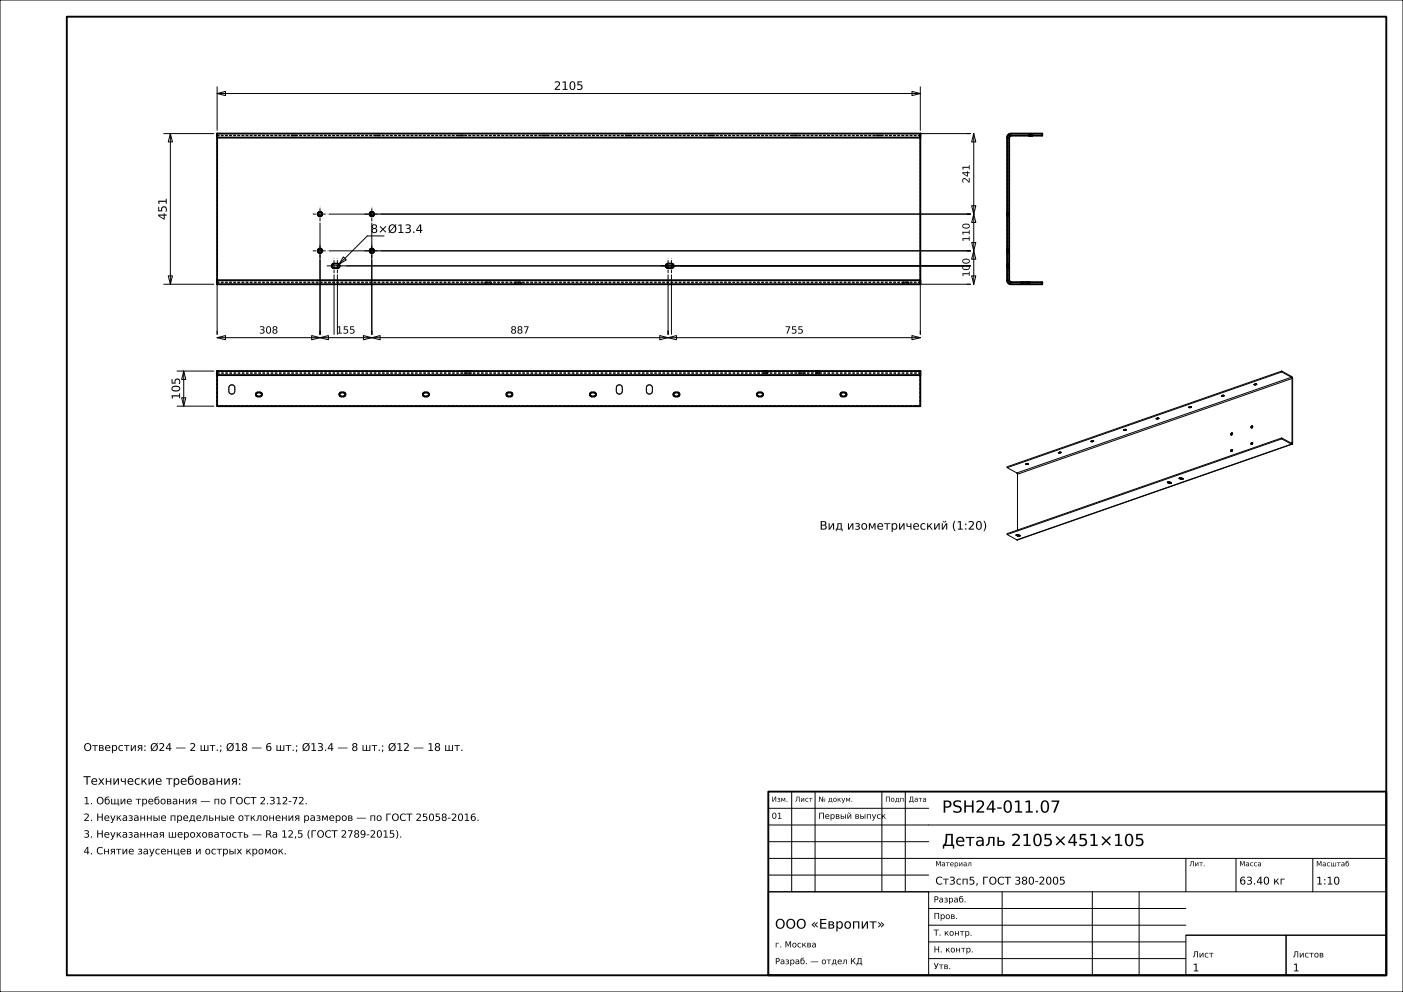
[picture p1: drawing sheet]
<svg xmlns="http://www.w3.org/2000/svg" width="420mm" height="297mm" viewBox="0 0 420 297" stroke-linecap="round" stroke-linejoin="round" font-family="sans-serif">
<g fill="none" stroke="#000" stroke-width=".3">
<path d="M0 0h420v297h-420zM49 40h15M51 40l.6 2.5h-1.2zM51 40v45.1M65 28l2.5-.6v1.2zM65 26v13M65 28h210.5M273 27.4l2.5 .6-2.5 .6zM275.5 26v13M275.5 40h15M291.5 40l.6 2.5h-1.2zM291.5 40v45.1"/>
<path d="M95.8 66.8v33.3M98.5 75.1h192M98.5 64.1h192M102.7 79.6h187.8M102.8 76.9l.9 .9-2.2 1.3zM111.3 66.8v33.3M115 70.6h-5l-8.5 8.5M290.9 72.6h1.2l-.6 2.5zM290.9 61.6h1.2l-.6 2.5zM291.5 75.1l.6 2.5h-1.2zM291.5 64.1l.6 2.5h-1.2zM49 85.1h15"/>
<path d="M50.4 82.6h1.2l-.6 2.5zM65 85.1v15M100 82.3v17.8M101 82.3v17.8M200 82.3v17.8M201 82.3v17.8M290.5 85.1h-15v15M290.9 82.6h1.2l-.6 2.5zM53 111.1h11M54.4 119.1h1.2l-.6 2.5zM55 111.1l.6 2.5h-1.2zM55 111.1v10.5"/>
<path d="M65 101.1l2.5-.6v1.2zM65 101.1h210.5M93.3 100.5l2.5 .6-2.5 .6zM95.8 101.1l2.5-.6v1.2zM108.8 100.5l2.5 .6-2.5 .6zM111.3 101.1l2.5-.6v1.2zM197.5 100.5l2.5 .6-2.5 .6zM200 101.1l2.5-.6v1.2zM273 100.5l2.5 .6-2.5 .6zM365.6 118.5h.1M365.6 118.6h.5M365.7 118.5h-.1"/>
<path d="M365.7 118.5h.1M366.1 118.4h-.2M366.1 118.4v.2M366.2 118.3l-.5 .2M366.2 118.3l.2 .1M366.2 118.3l-.1 .1M366.3 118.6h-.2M366.3 118.4v.2M366.4 118.5l-.1 .1M366.4 118.4h.1M366.4 118.5h.1M366.4 118.4v.1"/>
<path d="M375.4 115.1v.1M375.4 115.2h.1M375.4 115.1h.1M375.4 115.2h.5M375.5 115l-.1 .1M375.9 115h-.3M375.9 115v.2M376 114.9h.1M376 114.9l-.5 .1M376 114.9l-.1 .1M376 114.9l.1 .1M376.1 115.2h-.2"/>
<path d="M376.1 115v.2M376.1 115h.1M376.2 115h.1M376.2 115.1l-.1 .1M376.2 115v.1M376.2 115.1h.1M383.7 111.1l-82.2 28.7v.2M383.7 111.1l2.9 1.6 .4 .6-.1 19.6M383.7 111.1v.3M383.7 111.4l2.9 1.6M383.7 111.4l-82.2 28.6M386.6 113l.2 .3"/>
<path d="M386.6 113l-82.2 28.6M386.8 113.3v19.2M386.8 113.3l-82.2 28.7M53 121.6h11M307.1 139h.1M307.1 138.9v.1M307.1 139l.4 .1M307.1 138.9h.1M307.5 138.8h-.2M307.5 138.8v.3M307.6 138.7l-.5 .2M307.6 138.7l.2 .1"/>
<path d="M307.7 138.7l-.2 .1M307.8 139l-.3 .1M307.8 138.8v.2M307.8 138.8l.1 .1M307.8 139h.1M307.9 138.9l-.1 .1M307.9 138.9h.1M316.8 135.6l.5 .1M316.8 135.5v.1M316.8 135.5h.1M316.9 135.5h-.1M317 135.4h.2"/>
<path d="M317.2 135.4l-.3 .1M317.3 135.4h-.1M317.3 135.4v.3M317.4 135.3l.2 .1M317.4 135.3l-.2 .1M317.4 135.3l-.1 .1M317.5 135.6l-.2 .1M317.5 135.4v.2M317.6 135.4h.1M317.6 135.6h-.1M317.6 135.5v.1M317.6 135.4l.1 .1"/>
<path d="M317.7 135.5h-.1M326.6 132.2h.1M326.6 132.1v.1M326.6 132.2l.5 .1M326.6 132.1h.1M327.1 132h-.3M327.1 132v.3M327.2 131.9l-.6 .2M327.2 131.9v.1M327.2 131.9l-.1 .1M327.2 132l.2 .1M327.3 132.2l-.2 .1"/>
<path d="M327.3 132v.2M327.4 132.1l-.1 .1M327.4 132.1h.1M336.3 128.7l.5 .1M336.3 128.7h.1M336.6 128.6h.1M336.7 128.6l-.4 .1M336.7 128.6h.4M336.8 128.6h-.1M336.8 128.6v.2M336.9 128.5l-.1 .1M337.1 128.8h-.3"/>
<path d="M337.1 128.6v.2M337.1 128.6h.1M337.1 128.7v.1M337.2 128.6v.1M337.2 128.7h-.1M337.2 128.7h.1M346.1 125.3v.1M346.1 125.3h.1M346.1 125.4h.5M346.2 125.3h-.1M346.6 125.2h-.3M346.6 125.2v.2"/>
<path d="M346.7 125.1l-.1 .1M346.8 125.1l-.6 .2M346.8 125.1v.1M346.8 125.4h-.2M346.8 125.2v.2M346.8 125.2l.1 .1M346.9 125.3l-.1 .1M346.9 125.3h.1M355.9 121.9l.4 .2M355.9 121.9h.1M356 121.8l-.1 .1M356.1 121.8h.1"/>
<path d="M356.2 121.8h-.2M356.3 122v.1M356.3 121.8h-.1M356.3 121.8v.2M356.4 121.7l.2 .1M356.4 121.7h-.1M356.5 121.7l-.2 .1M356.6 122h-.3M356.6 121.8v.2M356.6 121.8h.1M356.7 121.9l-.1 .1M356.7 121.8v.1"/>
<path d="M356.7 121.9h.1M368.4 134.9l.1 .2M368.5 134.8l-.1 .1M368.5 130.2h.1M368.5 135.1v.1M368.5 130.2h.2M368.5 135.2h.2M368.6 134.7l-.1 .1M368.6 129.7l-.1 .5M368.6 129.7h.1M368.6 134.6v.1M368.6 135.1l.1 .1"/>
<path d="M368.7 129.6l-.1 .1M368.7 134.6h-.1M368.8 129.6l.1 .1M368.8 129.6h-.1M368.8 134.6l.1 .1M368.8 134.6h-.1M368.9 129.7l-.2 .5M368.9 134.7l-.2 .5M368.9 134.7l-.3 .4M374.5 128h.1M374.5 133h.1M374.5 128l.1 .1"/>
<path d="M374.5 127.7v.3M374.6 133v.1M374.6 128.1h.1M374.6 127.7h-.1M374.6 133.1h.1M374.6 132.6l-.1 .4M374.6 127.6v.1M374.7 132.5l-.1 .1M374.7 127.6h-.1M374.8 132.5h-.1M374.8 127.5l-.1 .1M374.8 132.5l.2 .1"/>
<path d="M374.8 132.5h.1M374.8 127.5h.1M374.9 127.5l.1 .1M375 127.6h.1M375 132.6l-.3 .5M375 127.6l-.3 .5M383.7 131.1l-82.2 28.7v.2M383.7 131.4l-82.2 28.6M383.7 131.4l2.9 1.6M383.7 131.1v.3M383.7 131.1l2.9 1.6M386.6 133h.1"/>
<path d="M386.6 132.7h.1M386.6 133l-82.2 28.6M386.7 132.7h-.1M386.7 132.7h.1M386.8 132.5l-.1 .2M386.8 132.5l-.3 .1M386.8 133l-82.2 28.7M386.8 133h-.1M386.8 133h.1M386.9 133h-.1M386.9 132.9v.1M386.9 132.9h.1"/>
<path d="M301.5 140l2.9 1.6M304.4 141.6l.2 .4M304.6 142v16.7M349.5 144.4v.1M349.5 144.4h.1M349.5 144.5h.1M349.5 144.3l.5-.1 .6 .3M349.5 144.3v.1M349.6 144.5l.3 .2M349.6 144.3v.2M349.6 144.3l.3 .1M349.9 144.4l.7 .1"/>
<path d="M349.9 144.4v.3M350.6 144.5h.1M350.7 144.5v.1M350.7 144.6l-.8 .1M350.7 144.6h.1M353 143.2h.1M353 143.2v.1M353 143.1v.1M353 143.3h.1M353.1 143.1l.5-.1 .5 .2M353.1 143.1h-.1M353.1 143.3l.3 .2"/>
<path d="M353.1 143.1v.2M353.1 143.1l.3 .1M353.4 143.2h.7M353.4 143.2v.3M354.1 143.2l.1 .2M354.2 143.4l-.8 .1M354.2 143.4h.1M301.5 160l2.9 1.6M304.2 160.2h.1M304.2 160.2v.1M304.2 160.3h.1M304.3 160.3l.3 .2"/>
<path d="M304.4 161.6l.1 .1M304.5 161.7h.1M304.6 160v.5M304.6 160l.7 .3M304.6 160l-.4 .2M305.3 160.2l-1-.1v.2M305.3 160.3h.1M305.4 160.3v.1M305.4 160.4l-.8 .1M305.4 160.4h.1M237 237v30M244 237v30"/>
<path d="M264 237v30M271 237v30M230 257h185M230 252h48M230 247h185M230 242h48M355 257v10M370 257v10M393 257v10M230 267h48v25h-48zM230 267h185M230 262h48"/>
<path d="M278 277h77M278 272h77M300 267v25M327 267v25M341 267v25M278 287h77M278 282h77M355 280h30v12h-30zM355 280h60M385 280h30v12h-30z"/>
</g>
<g fill="none" stroke="#000" stroke-width=".56">
<path d="M20 5h395v287h-395zM65 40h210.5v45.1h-210.5zM65 41.2h210.5M301.8 40.5l.9-.5h9.3v.6h-9.3l-.4 .1-.2 .5v42.9l.6 .4h9.3v.6h-9.3l-.7-.3-.5-.6v-43zM99.5 79.2l.3-.2 1.2-.1a.67 .67 0 0 1 .7 .7 .67 .67 0 0 1-.7 .7h-1a.67 .67 0 0 1-.6-.4 .67 .67 0 0 1 .1-.7zM199.5 79.2l.3-.2 1.2-.1a.67 .67 0 0 1 .7 .7 .67 .67 0 0 1-.7 .7h-1a.67 .67 0 0 1-.6-.4 .67 .67 0 0 1 .1-.7zM65 83.9h210.5M65 111.1h210.5v10.5h-210.5zM65 112.3h210.5M76.8 117.6l1-.1a.6 .6 0 0 1 .6 .6 .6 .6 0 0 1-.6 .6h-.6a.6 .6 0 0 1-.6-.4 .6 .6 0 0 1 .2-.7zM101.8 117.6l1-.1a.6 .6 0 0 1 .6 .6 .6 .6 0 0 1-.6 .6h-.6a.6 .6 0 0 1-.6-.4 .6 .6 0 0 1 .2-.7zM126.7 117.7l1.1-.2a.6 .6 0 0 1 .6 .6 .6 .6 0 0 1-.6 .6l-1-.1-.2-.3z"/>
<path d="M151.7 117.7l1.1-.2a.6 .6 0 0 1 .6 .6 .6 .6 0 0 1-.6 .6l-1-.1-.2-.5zM176.7 117.7l1.1-.2a.6 .6 0 0 1 .6 .6 .6 .6 0 0 1-.6 .6l-1-.1-.2-.5zM201.7 117.7l1.1-.2a.6 .6 0 0 1 .6 .6 .6 .6 0 0 1-.6 .6l-1-.1-.2-.5zM226.7 117.7l1.1-.2a.6 .6 0 0 1 .6 .6 .6 .6 0 0 1-.6 .6l-1-.1-.2-.5zM251.7 117.7l1.1-.2a.6 .6 0 0 1 .6 .6 .6 .6 0 0 1-.6 .6l-1-.1-.2-.5zM230 237h185v55h-185z"/>
<circle cx="95.8" cy="75.1" r=".67"/>
<circle cx="95.8" cy="64.1" r=".67"/>
<circle cx="111.3" cy="64.1" r=".67"/>
<circle cx="111.3" cy="75.1" r=".67"/>
</g>
<g fill="none" stroke="#000" stroke-width=".3" stroke-dasharray=".7 .5" stroke-linecap="butt">
<path d="M87.1 40h.1M87.2 40h-.1M87.2 40h.1M87.3 40h-.1M87.3 40h.1M87.4 40h-.1M87.4 40h.1M87.5 40h-.1M87.5 40h.1M87.6 40h-.1M87.6 40h.1M87.7 40h.6"/>
<path d="M87.7 40h-.1M88.3 40h.1M88.3 40h-.6M88.4 40h-.1M88.4 40h.1M88.5 40h.1M88.5 40h-.1M88.6 40h-.1M88.6 40h.1M88.7 40h-.1M88.7 40h.1M88.8 40h-.1"/>
<path d="M88.8 40h.1M88.9 40h-.1M112.1 40h.1M112.2 40h-.1M112.2 40h.1M112.3 40h-.1M112.3 40h.1M112.4 40h-.1M112.4 40h.1M112.5 40h-.1M112.5 40h.1M112.6 40h-.1"/>
<path d="M112.6 40h.1M112.7 40h.6M112.7 40h-.1M113.3 40h.1M113.3 40h-.6M113.4 40h-.1M113.4 40h.1M113.5 40h.1M113.5 40h-.1M113.6 40h-.1M113.6 40h.1M113.7 40h-.1"/>
<path d="M113.7 40h.1M113.8 40h-.1M113.8 40h.1M113.9 40h-.1M137.1 40h.1M137.2 40h-.1M137.2 40h.1M137.3 40h-.1M137.3 40h.1M137.4 40h-.1M137.4 40h.1M137.5 40h-.1"/>
<path d="M137.5 40h.1M137.6 40h-.1M137.6 40h.1M137.7 40h.6M137.7 40h-.1M138.3 40h.1M138.3 40h-.6M138.4 40h-.1M138.4 40h.1M138.5 40h.1M138.5 40h-.1M138.6 40h-.1"/>
<path d="M138.6 40h.1M138.7 40h-.1M138.7 40h.1M138.8 40h-.1M138.8 40h.1M138.9 40h-.1M162.1 40h.1M162.2 40h-.1M162.2 40h.1M162.3 40h-.1M162.3 40h.1M162.4 40h-.1"/>
<path d="M162.4 40h.1M162.5 40h-.1M162.5 40h.1M162.6 40h-.1M162.6 40h.1M162.7 40h.6M162.7 40h-.1M163.3 40h.1M163.3 40h-.6M163.4 40h-.1M163.4 40h.1M163.5 40h.1"/>
<path d="M163.5 40h-.1M163.6 40h-.1M163.6 40h.1M163.7 40h-.1M163.7 40h.1M163.8 40h-.1M163.8 40h.1M163.9 40h-.1M187.1 40h.1M187.2 40h-.1M187.2 40h.1M187.3 40h-.1"/>
<path d="M187.3 40h.1M187.4 40h-.1M187.4 40h.1M187.5 40h-.1M187.5 40h.1M187.6 40h-.1M187.6 40h.1M187.7 40h.6M187.7 40h-.1M188.3 40h.1M188.3 40h-.6M188.4 40h-.1"/>
<path d="M188.4 40h.1M188.5 40h.1M188.5 40h-.1M188.6 40h-.1M188.6 40h.1M188.7 40h-.1M188.7 40h.1M188.8 40h-.1M188.8 40h.1M188.9 40h-.1M212.1 40h.1M212.2 40h-.1"/>
<path d="M212.2 40h.1M212.3 40h-.1M212.3 40h.1M212.4 40h-.1M212.4 40h.1M212.5 40h-.1M212.5 40h.1M212.6 40h-.1M212.6 40h.1M212.7 40h.6M212.7 40h-.1M213.3 40h.1"/>
<path d="M213.3 40h-.6M213.4 40h-.1M213.4 40h.1M213.5 40h.1M213.5 40h-.1M213.6 40h-.1M213.6 40h.1M213.7 40h-.1M213.7 40h.1M213.8 40h-.1M213.8 40h.1M213.9 40h-.1"/>
<path d="M237.1 40h.1M237.2 40h-.1M237.2 40h.1M237.3 40h-.1M237.3 40h.1M237.4 40h-.1M237.4 40h.1M237.5 40h-.1M237.5 40h.1M237.6 40h-.1M237.6 40h.1M237.7 40h.6"/>
<path d="M237.7 40h-.1M238.3 40h.1M238.3 40h-.6M238.4 40h-.1M238.4 40h.1M238.5 40h.1M238.5 40h-.1M238.6 40h-.1M238.6 40h.1M238.7 40h-.1M238.7 40h.1M238.8 40h-.1"/>
<path d="M238.8 40h.1M238.9 40h-.1M262.1 40h.1M262.2 40h-.1M262.2 40h.1M262.3 40h-.1M262.3 40h.1M262.4 40h-.1M262.4 40h.1M262.5 40h-.1M262.5 40h.1M262.6 40h-.1"/>
<path d="M262.6 40h.1M262.7 40h.6M262.7 40h-.1M263.3 40h.1M263.3 40h-.6M263.4 40h-.1M263.4 40h.1M263.5 40h.1M263.5 40h-.1M263.6 40h-.1M263.6 40h.1M263.7 40h-.1"/>
<path d="M263.7 40h.1M263.8 40h-.1M263.8 40h.1M263.9 40h-.1M275.5 40h-210.5M302.7 40h-.3M307.9 40v.6M307.9 40h.1M308 40h-.1M308 40h.1M308.1 40h.1M308.1 40h-.1"/>
<path d="M308.2 40h.2M308.2 40h-.1M308.4 40h.1M308.4 40h-.2M308.5 40h.1M308.5 40h-.1M308.6 40h.2M308.6 40h-.1M308.8 40h.1M308.8 40h-.2M308.9 40h.1M308.9 40h-.1"/>
<path d="M309 40h-.1M309 40h.1M309.1 40h-.1M309.1 40v.6M312 40h-9.3M65 41.2v42.7M65 40.6v.1M65 40.7v.1M65 40.8v.1M65 40.9v.1M65 41v.1M65 41.1v.1"/>
<path d="M65 40.6v-.6M65 40.6h210.5M87.1 40.6h.1M87.2 40.6h-.1M87.2 40.6h.1M87.3 40.6h-.1M87.3 40.6h.1M87.4 40.6h-.1M87.4 40.6h.1M87.5 40.6h-.1M87.5 40.6h.1M87.6 40.6h-.1"/>
<path d="M87.6 40.6h.1M87.7 40.6h-.1M87.7 40.6h.6M88.3 40.6h.1M88.3 40.6h-.6M88.4 40.6h-.1M88.4 40.6h.1M88.5 40.6h.1M88.5 40.6h-.1M88.6 40.6h-.1M88.6 40.6h.1M88.7 40.6h-.1"/>
<path d="M88.7 40.6h.1M88.8 40.6h-.1M88.8 40.6h.1M88.9 40.6h-.1M112.1 40.6h.1M112.2 40.6h-.1M112.2 40.6h.1M112.3 40.6h-.1M112.3 40.6h.1M112.4 40.6h-.1M112.4 40.6h.1M112.5 40.6h-.1"/>
<path d="M112.5 40.6h.1M112.6 40.6h-.1M112.6 40.6h.1M112.7 40.6h-.1M112.7 40.6h.6M113.3 40.6h.1M113.3 40.6h-.6M113.4 40.6h-.1M113.4 40.6h.1M113.5 40.6h.1M113.5 40.6h-.1M113.6 40.6h-.1"/>
<path d="M113.6 40.6h.1M113.7 40.6h-.1M113.7 40.6h.1M113.8 40.6h-.1M113.8 40.6h.1M113.9 40.6h-.1M137.1 40.6h.1M137.2 40.6h-.1M137.2 40.6h.1M137.3 40.6h-.1M137.3 40.6h.1M137.4 40.6h-.1"/>
<path d="M137.4 40.6h.1M137.5 40.6h-.1M137.5 40.6h.1M137.6 40.6h-.1M137.6 40.6h.1M137.7 40.6h-.1M137.7 40.6h.6M138.3 40.6h.1M138.3 40.6h-.6M138.4 40.6h-.1M138.4 40.6h.1M138.5 40.6h.1"/>
<path d="M138.5 40.6h-.1M138.6 40.6h-.1M138.6 40.6h.1M138.7 40.6h-.1M138.7 40.6h.1M138.8 40.6h-.1M138.8 40.6h.1M138.9 40.6h-.1M162.1 40.6h.1M162.2 40.6h-.1M162.2 40.6h.1M162.3 40.6h-.1"/>
<path d="M162.3 40.6h.1M162.4 40.6h-.1M162.4 40.6h.1M162.5 40.6h-.1M162.5 40.6h.1M162.6 40.6h-.1M162.6 40.6h.1M162.7 40.6h-.1M162.7 40.6h.6M163.3 40.6h.1M163.3 40.6h-.6M163.4 40.6h-.1"/>
<path d="M163.4 40.6h.1M163.5 40.6h.1M163.5 40.6h-.1M163.6 40.6h-.1M163.6 40.6h.1M163.7 40.6h-.1M163.7 40.6h.1M163.8 40.6h-.1M163.8 40.6h.1M163.9 40.6h-.1M187.1 40.6h.1M187.2 40.6h-.1"/>
<path d="M187.2 40.6h.1M187.3 40.6h-.1M187.3 40.6h.1M187.4 40.6h-.1M187.4 40.6h.1M187.5 40.6h-.1M187.5 40.6h.1M187.6 40.6h-.1M187.6 40.6h.1M187.7 40.6h-.1M187.7 40.6h.6M188.3 40.6h.1"/>
<path d="M188.3 40.6h-.6M188.4 40.6h-.1M188.4 40.6h.1M188.5 40.6h.1M188.5 40.6h-.1M188.6 40.6h-.1M188.6 40.6h.1M188.7 40.6h-.1M188.7 40.6h.1M188.8 40.6h-.1M188.8 40.6h.1M188.9 40.6h-.1"/>
<path d="M212.1 40.6h.1M212.2 40.6h-.1M212.2 40.6h.1M212.3 40.6h-.1M212.3 40.6h.1M212.4 40.6h-.1M212.4 40.6h.1M212.5 40.6h-.1M212.5 40.6h.1M212.6 40.6h-.1M212.6 40.6h.1M212.7 40.6h-.1"/>
<path d="M212.7 40.6h.6M213.3 40.6h.1M213.3 40.6h-.6M213.4 40.6h-.1M213.4 40.6h.1M213.5 40.6h.1M213.5 40.6h-.1M213.6 40.6h-.1M213.6 40.6h.1M213.7 40.6h-.1M213.7 40.6h.1M213.8 40.6h-.1"/>
<path d="M213.8 40.6h.1M213.9 40.6h-.1M237.1 40.6h.1M237.2 40.6h-.1M237.2 40.6h.1M237.3 40.6h-.1M237.3 40.6h.1M237.4 40.6h-.1M237.4 40.6h.1M237.5 40.6h-.1M237.5 40.6h.1M237.6 40.6h-.1"/>
<path d="M237.6 40.6h.1M237.7 40.6h-.1M237.7 40.6h.6M238.3 40.6h.1M238.3 40.6h-.6M238.4 40.6h-.1M238.4 40.6h.1M238.5 40.6h.1M238.5 40.6h-.1M238.6 40.6h-.1M238.6 40.6h.1M238.7 40.6h-.1"/>
<path d="M238.7 40.6h.1M238.8 40.6h-.1M238.8 40.6h.1M238.9 40.6h-.1M262.1 40.6h.1M262.2 40.6h-.1M262.2 40.6h.1M262.3 40.6h-.1M262.3 40.6h.1M262.4 40.6h-.1M262.4 40.6h.1M262.5 40.6h-.1"/>
<path d="M262.5 40.6h.1M262.6 40.6h-.1M262.6 40.6h.1M262.7 40.6h-.1M262.7 40.6h.6M263.3 40.6h.1M263.3 40.6h-.6M263.4 40.6h-.1M263.4 40.6h.1M263.5 40.6h.1M263.5 40.6h-.1M263.6 40.6h-.1"/>
<path d="M263.6 40.6h.1M263.7 40.6h-.1M263.7 40.6h.1M263.8 40.6h-.1M263.8 40.6h.1M263.9 40.6h-.1M275.5 40.6v-.6M275.5 41.2v-.1M275.5 41.1v-.1M275.5 41v-.1M275.5 40.9v-.1M275.5 40.8v-.1"/>
<path d="M275.5 40.7v-.1M275.5 40.6h-210.5M301.5 41.2v42.7M301.5 40.9v.3M301.6 40.7l-.1 .2M301.8 40.5l-.2 .2M302 40.3l-.2 .2M302.1 41.2v42.7M302.1 41v.2M302.2 40.1l-.2 .2M302.2 40.8l-.1 .2M302.3 40.7l-.1 .1"/>
<path d="M302.4 40l-.2 .1M302.5 40.6l-.2 .1M302.7 40.6h-.2M307.9 40.6h.1M308 40.6h-.1M308 40.6h.1M308.1 40.6h-.1M308.1 40.6h.1M308.2 40.6h-.1M308.2 40.6h.2M308.4 40.6h-.2M308.4 40.6h.1"/>
<path d="M308.5 40.6h-.1M308.5 40.6h.1M308.6 40.6h-.1M308.6 40.6h.2M308.8 40.6h-.2M308.8 40.6h.1M308.9 40.6h-.1M308.9 40.6h.1M309 40.6h-.1M309 40.6h.1M309.1 40.6h-.1M312 40.6h-9.3"/>
<path d="M312 40.6v-.6M95.1 75.1l.1-.2M95.1 64.1l.1-.2M95.2 74.9v-.2M95.2 75.3l-.1-.2M95.2 63.9v-.2M95.2 64.3l-.1-.2M95.2 74.7l.2-.1M95.2 75.5v-.2M95.2 63.7l.2-.1M95.2 64.5v-.2M95.4 74.6l.2-.1"/>
<path d="M95.4 75.6l-.2-.1M95.4 63.6l.2-.1M95.4 64.6l-.2-.1M95.6 74.5l.1-.1M95.6 75.7l-.2-.1M95.6 63.5l.1-.1M95.6 64.7l-.2-.1M95.7 74.4h.2M95.7 75.8l-.1-.1M95.7 63.4h.2M95.7 64.8l-.1-.1M95.9 74.4l.2 .1"/>
<path d="M95.9 75.8h-.2M95.9 63.4l.2 .1M95.9 64.8h-.2M96.1 74.5l.2 .1M96.1 75.7l-.2 .1M96.1 63.5l.2 .1M96.1 64.7l-.2 .1M96.3 74.6l.1 .2M96.3 75.6l-.2 .1M96.3 63.6l.1 .2M96.3 64.6l-.2 .1M96.4 74.8l.1 .2"/>
<path d="M96.4 75.4l-.1 .2M96.4 63.8l.1 .2M96.4 64.4l-.1 .2M96.5 75v.2M96.5 75.2l-.1 .2M96.5 64v.2M96.5 64.2l-.1 .2M99.3 79.7v-.2M99.3 79.5l.1-.2M99.4 79.9l-.1-.2M99.4 79.3l.1-.1M99.5 79.2l.1-.2"/>
<path d="M99.6 79h.2M99.8 79l.2-.1M100 78.9h1M101 78.9l.2 .1M101.2 79h.2M101.4 79l.1 .2M101.5 79.2l.1 .1M101.6 79.3l.1 .2M101.6 79.9l-.1 .1M101.7 79.5v.2M101.7 79.7l-.1 .2M110.6 64.1l.1-.2"/>
<path d="M110.6 75.1l.1-.2M110.7 63.9v-.2M110.7 64.3l-.1-.2M110.7 74.9v-.2M110.7 75.3l-.1-.2M110.7 63.7l.2-.1M110.7 64.5v-.2M110.7 74.7l.2-.1M110.7 75.5v-.2M110.9 63.6l.2-.1M110.9 64.6l-.2-.1M110.9 74.6l.2-.1"/>
<path d="M110.9 75.6l-.2-.1M111.1 63.5l.1-.1M111.1 64.7l-.2-.1M111.1 74.5l.1-.1M111.1 75.7l-.2-.1M111.2 63.4h.2M111.2 64.8l-.1-.1M111.2 74.4h.2M111.2 75.8l-.1-.1M111.4 63.4l.2 .1M111.4 64.8h-.2M111.4 74.4l.2 .1"/>
<path d="M111.4 75.8h-.2M111.6 63.5l.2 .1M111.6 64.7l-.2 .1M111.6 74.5l.2 .1M111.6 75.7l-.2 .1M111.8 63.6l.1 .2M111.8 64.6l-.2 .1M111.8 74.6l.1 .2M111.8 75.6l-.2 .1M111.9 63.8l.1 .2M111.9 64.4l-.1 .2M111.9 74.8l.1 .2"/>
<path d="M111.9 75.4l-.1 .2M112 64v.2M112 64.2l-.1 .2M112 75v.2M112 75.2l-.1 .2M199.3 79.7v-.2M199.3 79.5l.1-.2M199.4 79.9l-.1-.2M199.4 79.3l.1-.1M199.5 79.2l.1-.2M199.6 79h.2M199.8 79l.2-.1"/>
<path d="M200 78.9h1M201 78.9l.2 .1M201.2 79h.2M201.4 79l.1 .2M201.5 79.2l.1 .1M201.6 79.3l.1 .2M201.6 79.9l-.1 .1M201.7 79.5v.2M201.7 79.7l-.1 .2M301.5 79.9v-.2M301.5 79.7v-.1M301.5 79.6v-.1"/>
<path d="M301.5 79.5v-.2M301.5 79.3v-.1M301.5 79.2v-.1M301.5 79.1v-.1M301.5 79v-.1M301.5 78.9v.1M301.5 79v.1M301.5 79.1v.1M301.5 79.2v.1M301.5 79.3v.2M301.5 79.5v.1M301.5 79.6v.1"/>
<path d="M301.5 79.7v.2M301.5 79.9v.1M301.5 75.1v.1M301.5 75.2v.1M301.5 75.3v.1M301.5 75.4v.1M301.5 75.5v.1M301.5 75.6v.1M301.5 75.7v.1M301.5 75.8v-.1M301.5 75.7v-.1M301.5 75.6v-.1"/>
<path d="M301.5 75.5v-.1M301.5 75.4v-.2M301.5 75.2v-.1M301.5 75.1v-.1M301.5 75v-.2M301.5 74.8v-.1M301.5 74.7v-.1M301.5 74.6v-.1M301.5 74.5v-.1M301.5 74.4v.1M301.5 74.5v.1M301.5 74.6v.1"/>
<path d="M301.5 74.7v.1M301.5 74.8v.1M301.5 74.9v.1M301.5 75v.1M301.5 64.1v.1M301.5 64.2v.1M301.5 64.3v.1M301.5 64.4v.1M301.5 64.5v.1M301.5 64.6v.1M301.5 64.7v.1M301.5 64.8v-.1"/>
<path d="M301.5 64.7v-.1M301.5 64.6v-.1M301.5 64.5v-.1M301.5 64.4v-.2M301.5 64.2v-.1M301.5 64.1v-.1M301.5 64v-.2M301.5 63.8v-.1M301.5 63.7v-.1M301.5 63.6v-.1M301.5 63.5v-.1M301.5 63.4v.1"/>
<path d="M301.5 63.5v.1M301.5 63.6v.1M301.5 63.7v.1M301.5 63.8v.1M301.5 63.9v.1M301.5 64v.1M302.1 78.9h-.6M302.1 78.9v.1M302.1 79v.1M302.1 79.1v.1M302.1 79.2v.1M302.1 79.3v.2"/>
<path d="M302.1 79.5v.1M302.1 79.6v.1M302.1 79.7v.2M302.1 79.9v.1M302.1 79.9v-.2M302.1 79.7v-.1M302.1 79.6v-.1M302.1 79.5v-.2M302.1 79.3v-.1M302.1 79.2v-.1M302.1 79.1v-.1M302.1 79v-.1"/>
<path d="M302.1 75.1v-.1M302.1 75v-.1M302.1 74.9v-.1M302.1 74.8v-.1M302.1 74.7v-.1M302.1 74.6v-.1M302.1 74.5v-.1M302.1 74.4v.1M302.1 74.5v.1M302.1 74.6v.1M302.1 74.7v.1M302.1 74.8v.2"/>
<path d="M302.1 75v.1M302.1 75.1v.1M302.1 75.2v.2M302.1 75.4v.1M302.1 75.5v.1M302.1 75.6v.1M302.1 75.7v.1M302.1 75.8v-.1M302.1 75.7v-.1M302.1 75.6v-.1M302.1 75.5v-.1M302.1 75.4v-.1"/>
<path d="M302.1 75.3v-.1M302.1 75.2v-.1M302.1 64.1v-.1M302.1 64v-.1M302.1 63.9v-.1M302.1 63.8v-.1M302.1 63.7v-.1M302.1 63.6v-.1M302.1 63.5v-.1M302.1 63.4v.1M302.1 63.5v.1M302.1 63.6v.1"/>
<path d="M302.1 63.7v.1M302.1 63.8v.2M302.1 64v.1M302.1 64.1v.1M302.1 64.2v.2M302.1 64.4v.1M302.1 64.5v.1M302.1 64.6v.1M302.1 64.7v.1M302.1 64.8v-.1M302.1 64.7v-.1M302.1 64.6v-.1"/>
<path d="M302.1 64.5v-.1M302.1 64.4v-.1M302.1 64.3v-.1M302.1 64.2v-.1M65 85.1h210.5M65 84.5h210.5M65 84.5v.6M65 83.9v.1M65 84v.1M65 84.1v.1M65 84.2v.1M65 84.3v.1"/>
<path d="M65 84.4v.1M99.5 80l-.1-.1M99.6 80.2l-.1-.2M99.8 80.2h-.2M100 80.3l-.2-.1M101 80.3h-1M101.2 80.2l-.2 .1M101.4 80.2h-.2M101.5 80l-.1 .2M145.2 85.1v-.6M145.2 85.1h.1M145.2 84.5h.1"/>
<path d="M145.3 85.1h.1M145.3 85.1h-.1M145.3 84.5h-.1M145.3 84.5h.1M145.4 85.1h.1M145.4 85.1h-.1M145.4 84.5h-.1M145.4 84.5h.1M145.5 85.1h.2M145.5 85.1h-.1M145.5 84.5h-.1M145.5 84.5h.2"/>
<path d="M145.7 85.1h.2M145.7 85.1h-.2M145.7 84.5h-.2M145.7 84.5h.2M145.9 85.1h.2M145.9 85.1h-.2M145.9 84.5h-.2M145.9 84.5h.2M146.1 85.1h.2M146.1 85.1h-.2M146.1 84.5h-.2M146.1 84.5h.2"/>
<path d="M146.3 85.1h.2M146.3 85.1h-.2M146.3 84.5h-.2M146.3 84.5h.2M146.5 85.1h.2M146.5 85.1h-.2M146.5 84.5h-.2M146.5 84.5h.2M146.7 85.1h.1M146.7 85.1h-.2M146.7 84.5h-.2M146.7 84.5h.1"/>
<path d="M146.8 85.1h.1M146.8 85.1h-.1M146.8 84.5h-.1M146.8 84.5h.1M146.9 85.1h.1M146.9 85.1h-.1M146.9 84.5h-.1M146.9 84.5h.1M147 85.1h-.1M147 84.5h-.1M147 85.1v-.6M154.2 85.1v-.6"/>
<path d="M154.2 85.1h.1M154.2 84.5h.1M154.3 85.1h.1M154.3 85.1h-.1M154.3 84.5h-.1M154.3 84.5h.1M154.4 85.1h.1M154.4 85.1h-.1M154.4 84.5h-.1M154.4 84.5h.1M154.5 85.1h.2M154.5 85.1h-.1"/>
<path d="M154.5 84.5h-.1M154.5 84.5h.2M154.7 85.1h.2M154.7 85.1h-.2M154.7 84.5h-.2M154.7 84.5h.2M154.9 85.1h.2M154.9 85.1h-.2M154.9 84.5h-.2M154.9 84.5h.2M155.1 85.1h.2M155.1 85.1h-.2"/>
<path d="M155.1 84.5h-.2M155.1 84.5h.2M155.3 85.1h.2M155.3 85.1h-.2M155.3 84.5h-.2M155.3 84.5h.2M155.5 85.1h.2M155.5 85.1h-.2M155.5 84.5h-.2M155.5 84.5h.2M155.7 85.1h.1M155.7 85.1h-.2"/>
<path d="M155.7 84.5h-.2M155.7 84.5h.1M155.8 85.1h.1M155.8 85.1h-.1M155.8 84.5h-.1M155.8 84.5h.1M155.9 85.1h.1M155.9 85.1h-.1M155.9 84.5h-.1M155.9 84.5h.1M156 85.1h-.1M156 84.5h-.1"/>
<path d="M156 85.1v-.6M199.5 80l-.1-.1M199.6 80.2l-.1-.2M199.8 80.2h-.2M200 80.3l-.2-.1M201 80.3h-1M201.2 80.2l-.2 .1M201.4 80.2h-.2M201.5 80l-.1 .2M270.2 85.1v-.6M270.2 85.1h.1M270.2 84.5h.1"/>
<path d="M270.3 85.1h.1M270.3 85.1h-.1M270.3 84.5h-.1M270.3 84.5h.1M270.4 85.1h.1M270.4 85.1h-.1M270.4 84.5h-.1M270.4 84.5h.1M270.5 85.1h.2M270.5 85.1h-.1M270.5 84.5h-.1M270.5 84.5h.2"/>
<path d="M270.7 85.1h.2M270.7 85.1h-.2M270.7 84.5h-.2M270.7 84.5h.2M270.9 85.1h.2M270.9 85.1h-.2M270.9 84.5h-.2M270.9 84.5h.2M271.1 85.1h.2M271.1 85.1h-.2M271.1 84.5h-.2M271.1 84.5h.2"/>
<path d="M271.3 85.1h.2M271.3 85.1h-.2M271.3 84.5h-.2M271.3 84.5h.2M271.5 85.1h.2M271.5 85.1h-.2M271.5 84.5h-.2M271.5 84.5h.2M271.7 85.1h.1M271.7 85.1h-.2M271.7 84.5h-.2M271.7 84.5h.1"/>
<path d="M271.8 85.1h.1M271.8 85.1h-.1M271.8 84.5h-.1M271.8 84.5h.1M271.9 85.1h.1M271.9 85.1h-.1M271.9 84.5h-.1M271.9 84.5h.1M272 85.1h-.1M272 84.5h-.1M272 85.1v-.6M275.5 83.9v-42.7"/>
<path d="M275.5 84.5v-.1M275.5 84.4v-.1M275.5 84.3v-.1M275.5 84.2v-.1M275.5 84.1v-.1M275.5 84v-.1M275.5 85.1v-.6M275.5 84.5h-210.5M301.5 80.3v-.1M301.5 80.2v-.1M301.5 80.1v-.1M301.5 80v-.1"/>
<path d="M301.5 80v.1M301.5 80.1v.1M301.5 80.2v.1M301.5 83.9v.3M301.5 84.2l.1 .2M301.6 84.4l.2 .2M301.8 84.6l.2 .2M302 84.8l.2 .2M302.1 80.3h-.6M302.1 80v.1M302.1 80.1v.1M302.1 80.2v.1"/>
<path d="M302.1 80.3v-.1M302.1 80.2v-.1M302.1 80.1v-.1M302.1 80v-.1M302.1 83.9v.2M302.1 84.1l.1 .2M302.2 85l.2 .1M302.2 84.3l.1 .1M302.3 84.4l.2 .1M302.4 85.1h.3M302.5 84.5h.2M302.7 85.1h9.3"/>
<path d="M302.7 84.5h9.3M305.6 85.1h.1M305.6 84.5h.1M305.7 85.1h-.1M305.7 84.5h-.1M305.7 85.1h.1M305.7 84.5h.1M305.8 85.1h-.1M305.8 85.1h.1M305.8 84.5h-.1M305.8 84.5h.1M305.9 85.1h-.1"/>
<path d="M305.9 84.5h-.1M305.9 85.1h.1M305.9 84.5h.1M306 85.1h-.1M306 85.1h.1M306 84.5h-.1M306 84.5h.1M306.1 85.1h-.1M306.1 85.1h.1M306.1 84.5h-.1M306.1 84.5h.1M306.2 85.1h-.1"/>
<path d="M306.2 85.1h.1M306.2 84.5h-.1M306.2 84.5h.1M306.3 85.1h-.1M306.3 85.1h.1M306.3 84.5h-.1M306.3 84.5h.1M306.4 85.1h-.1M306.4 85.1h.1M306.4 84.5h-.1M306.4 84.5h.1M306.5 85.1h-.1"/>
<path d="M306.5 85.1h1M306.5 84.5h-.1M306.5 84.5h1M307.5 85.1h.1M307.5 85.1h-1M307.5 84.5h.1M307.5 84.5h-1M307.6 85.1h.1M307.6 85.1h-.1M307.6 84.5h.1M307.6 84.5h-.1M307.7 85.1h.1"/>
<path d="M307.7 85.1h-.1M307.7 84.5h.1M307.7 84.5h-.1M307.8 85.1h.1M307.8 85.1h-.1M307.8 84.5h.1M307.8 84.5h-.1M307.9 85.1h.1M307.9 85.1h-.1M307.9 84.5h.1M307.9 84.5h-.1M308 85.1h.1"/>
<path d="M308 85.1h-.1M308 84.5h.1M308 84.5h-.1M308.1 85.1h-.1M308.1 84.5h-.1M308.1 85.1h.1M308.1 84.5h.1M308.2 85.1h.1M308.2 85.1h-.1M308.2 84.5h.1M308.2 84.5h-.1M308.3 85.1h-.1"/>
<path d="M308.3 84.5h-.1M308.3 85.1h.1M308.3 84.5h.1M308.4 85.1h-.1M308.4 84.5h-.1M312 84.5v.6M65 111.1v.1M65 111.2v.1M65 111.3v.1M65 111.4v.1M65 111.5v.1M65 111.6v.1"/>
<path d="M65 111.7v.1M65 111.8v.1M65 111.9v.1M65 112v.2M65 112.2v.1M65 112.3v9.3M65 112v.1M65 112.1v.1M65 112.3v-.1M65 112.2v-.1M65 112.1v-.1M65 112v-.1"/>
<path d="M65 111.9v-.1M65 111.8v-.1M65 111.7h210.5M68.5 117.1v-1M68.5 116.1v-.2M68.5 117.1v.2M68.5 116.1v1M68.5 117.3v-.2M68.5 115.9l.1-.2M68.5 117.3l.1 .3M68.5 115.9v.2M68.6 117.6l-.1-.3"/>
<path d="M68.6 115.7l.2-.2M68.6 117.6l.2 .1M68.6 115.7l-.1 .2M68.8 117.7l-.2-.1M68.8 115.5l.2-.2M68.8 117.7l.2 .2M68.8 115.5l-.2 .2M69 117.9l-.2-.2M69 115.3l.2-.1M69 117.9l.2 .1M69 115.3l-.2 .2M69.2 118l-.2-.1"/>
<path d="M69.2 115.2h.2M69.2 118h.2M69.2 115.2l-.2 .1M69.4 118h-.2M69.4 115.2h.2M69.4 118h.2M69.4 115.2h-.2M69.6 118h-.2M69.6 115.2l.2 .1M69.6 118l.2-.1M69.6 115.2h-.2M69.8 117.9l-.2 .1"/>
<path d="M69.8 115.3l.2 .2M69.8 117.9l.2-.2M69.8 115.3l-.2-.1M70 117.7l-.2 .2M70 115.5l.2 .2M70 117.7l.2-.1M70 115.5l-.2-.2M70.2 117.6l-.2 .1M70.2 115.7l.1 .2M70.2 117.6l.1-.3M70.2 115.7l-.2-.2M70.3 117.3l-.1 .3"/>
<path d="M70.3 115.9v.2M70.3 117.3v-.2M70.3 115.9l-.1-.2M70.3 117.1v.2M70.3 116.1v1M70.3 117.1v-1M70.3 116.1v-.2M76.6 118.1v-.2M76.6 118.3v-.2M76.6 117.9l.1-.2M76.7 118.5l-.1-.2M76.7 117.7l.1-.1"/>
<path d="M76.8 118.6l-.1-.1M76.8 117.6l.2-.1M77 118.7l-.2-.1M77 117.5h.2M77.2 118.7h-.2M77.2 117.5h.6M77.8 117.5h.2M77.8 118.7h-.6M78 117.5l.2 .1M78 118.7h-.2M78.2 117.6l.1 .1M78.2 118.6l-.2 .1"/>
<path d="M78.3 117.7l.1 .2M78.3 118.5l-.1 .1M78.4 117.9v.2M78.4 118.3l-.1 .2M78.4 118.1v.2M101.6 118.1v-.2M101.6 118.3v-.2M101.6 117.9l.1-.2M101.7 118.5l-.1-.2M101.7 117.7l.1-.1M101.8 118.6l-.1-.1M101.8 117.6l.2-.1"/>
<path d="M102 118.7l-.2-.1M102 117.5h.2M102.2 118.7h-.2M102.2 117.5h.6M102.8 117.5h.2M102.8 118.7h-.6M103 117.5l.2 .1M103 118.7h-.2M103.2 117.6l.1 .1M103.2 118.6l-.2 .1M103.3 117.7l.1 .2M103.3 118.5l-.1 .1"/>
<path d="M103.4 117.9v.2M103.4 118.3l-.1 .2M103.4 118.1v.2M126.6 118.1v-.2M126.6 118.3v-.2M126.6 117.9l.1-.2M126.7 118.5l-.1-.2M126.7 117.7l.1-.1M126.8 118.6l-.1-.1M126.8 117.6l.2-.1M127 118.7l-.2-.1M127 117.5h.2"/>
<path d="M127.2 118.7h-.2M127.2 117.5h.6M127.8 117.5h.2M127.8 118.7h-.6M128 117.5l.2 .1M128 118.7h-.2M128.2 117.6l.1 .1M128.2 118.6l-.2 .1M128.3 117.7l.1 .2M128.3 118.5l-.1 .1M128.4 117.9v.2M128.4 118.3l-.1 .2"/>
<path d="M128.4 118.1v.2M138.8 111.1h.1M138.8 111.7h.1M138.9 111.1h-.1M138.9 111.7h-.1M138.9 111.1h.1M138.9 111.7h.1M139 111.1h-.1M139 111.7h-.1M139 111.1h.1M139 111.7h.1M139.1 111.1h-.1"/>
<path d="M139.1 111.7h-.1M139.1 111.1h.1M139.1 111.7h.1M139.2 111.1h-.1M139.2 111.1h.1M139.2 111.7h-.1M139.2 111.7h.1M139.3 111.1h-.1M139.3 111.1h.1M139.3 111.7h-.1M139.3 111.7h.1M139.4 111.1h-.1"/>
<path d="M139.4 111.7h-.1M139.4 111.1h.1M139.4 111.7h.1M139.5 111.1h-.1M139.5 111.7h-.1M139.5 111.1h1M139.5 111.7h1M140.5 111.7h-1M140.5 111.1h.1M140.5 111.7h.1M140.5 111.1h-1M140.6 111.1h-.1"/>
<path d="M140.6 111.7h-.1M140.6 111.1h.1M140.6 111.7h.1M140.7 111.1h.1M140.7 111.1h-.1M140.7 111.7h.1M140.7 111.7h-.1M140.8 111.1h.1M140.8 111.1h-.1M140.8 111.7h.1M140.8 111.7h-.1M140.9 111.1h-.1"/>
<path d="M140.9 111.7h-.1M140.9 111.1h.1M140.9 111.7h.1M141 111.1h-.1M141 111.7h-.1M141 111.1h.1M141 111.7h.1M141.1 111.1h-.1M141.1 111.7h-.1M141.1 111.1h.1M141.1 111.7h.1M141.2 111.1h-.1"/>
<path d="M141.2 111.7h-.1M151.6 118.1v-.2M151.6 118.3v-.2M151.6 117.9l.1-.2M151.7 118.5l-.1-.2M151.7 117.7l.1-.1M151.8 118.6l-.1-.1M151.8 117.6l.2-.1M152 118.7l-.2-.1M152 117.5h.2M152.2 118.7h-.2M152.2 117.5h.6"/>
<path d="M152.8 117.5h.2M152.8 118.7h-.6M153 117.5l.2 .1M153 118.7h-.2M153.2 117.6l.1 .1M153.2 118.6l-.2 .1M153.3 117.7l.1 .2M153.3 118.5l-.1 .1M153.4 117.9v.2M153.4 118.3l-.1 .2M153.4 118.1v.2M176.6 118.1v-.2"/>
<path d="M176.6 118.3v-.2M176.6 117.9l.1-.2M176.7 118.5l-.1-.2M176.7 117.7l.1-.1M176.8 118.6l-.1-.1M176.8 117.6l.2-.1M177 118.7l-.2-.1M177 117.5h.2M177.2 118.7h-.2M177.2 117.5h.6M177.8 117.5h.2M177.8 118.7h-.6"/>
<path d="M178 117.5l.2 .1M178 118.7h-.2M178.2 117.6l.1 .1M178.2 118.6l-.2 .1M178.3 117.7l.1 .2M178.3 118.5l-.1 .1M178.4 117.9v.2M178.4 118.3l-.1 .2M178.4 118.1v.2M184.5 117.1v-1M184.5 116.1v-.2M184.5 117.1v.2"/>
<path d="M184.5 116.1v1M184.5 117.3v-.2M184.5 115.9l.1-.2M184.5 117.3l.1 .3M184.5 115.9v.2M184.6 117.6l-.1-.3M184.6 115.7l.2-.2M184.6 117.6l.2 .1M184.6 115.7l-.1 .2M184.8 117.7l-.2-.1M184.8 115.5l.1-.2M184.8 117.7l.1 .2"/>
<path d="M184.8 115.5l-.2 .2M184.9 117.9l-.1-.2M184.9 115.3l.3-.1M184.9 117.9l.3 .1M184.9 115.3l-.1 .2M185.2 118l-.3-.1M185.2 115.2h.2M185.2 118h.2M185.2 115.2l-.3 .1M185.4 118h-.2M185.4 115.2h.2M185.4 118h.2"/>
<path d="M185.4 115.2h-.2M185.6 118h-.2M185.6 115.2l.3 .1M185.6 118l.3-.1M185.6 115.2h-.2M185.9 117.9l-.3 .1M185.9 115.3l.1 .2M185.9 117.9l.1-.2M185.9 115.3l-.3-.1M186 117.7l-.1 .2M186 115.5l.2 .2M186 117.7l.2-.1"/>
<path d="M186 115.5l-.1-.2M186.2 117.6l-.2 .1M186.2 115.7l.1 .2M186.2 117.6l.1-.3M186.2 115.7l-.2-.2M186.3 117.3l-.1 .3M186.3 115.9v.2M186.3 117.3v-.2M186.3 115.9l-.1-.2M186.3 117.1v.2M186.3 116.1v1M186.3 117.1v-1"/>
<path d="M186.3 116.1v-.2M193.5 117.1v-1M193.5 116.1v-.2M193.5 117.1v.2M193.5 116.1v1M193.5 117.3v-.2M193.5 115.9l.1-.2M193.5 117.3l.1 .3M193.5 115.9v.2M193.6 117.6l-.1-.3M193.6 115.7l.2-.2M193.6 117.6l.2 .1"/>
<path d="M193.6 115.7l-.1 .2M193.8 117.7l-.2-.1M193.8 115.5l.2-.2M193.8 117.7l.2 .2M193.8 115.5l-.2 .2M194 117.9l-.2-.2M194 115.3l.2-.1M194 117.9l.2 .1M194 115.3l-.2 .2M194.2 118l-.2-.1M194.2 115.2h.2M194.2 118h.2"/>
<path d="M194.2 115.2l-.2 .1M194.4 118h-.2M194.4 115.2h.2M194.4 118h.2M194.4 115.2h-.2M194.6 118h-.2M194.6 115.2l.2 .1M194.6 118l.2-.1M194.6 115.2h-.2M194.8 117.9l-.2 .1M194.8 115.3l.2 .2M194.8 117.9l.2-.2"/>
<path d="M194.8 115.3l-.2-.1M195 117.7l-.2 .2M195 115.5l.2 .2M195 117.7l.2-.1M195 115.5l-.2-.2M195.2 117.6l-.2 .1M195.2 115.7l.1 .2M195.2 117.6l.1-.3M195.2 115.7l-.2-.2M195.3 117.3l-.1 .3M195.3 115.9v.2M195.3 117.3v-.2"/>
<path d="M195.3 115.9l-.1-.2M195.3 117.1v.2M195.3 116.1v1M195.3 117.1v-1M195.3 116.1v-.2M201.6 118.1v-.2M201.6 118.3v-.2M201.6 117.9l.1-.2M201.7 118.5l-.1-.2M201.7 117.7l.1-.1M201.8 118.6l-.1-.1M201.8 117.6l.2-.1"/>
<path d="M202 118.7l-.2-.1M202 117.5h.2M202.2 118.7h-.2M202.2 117.5h.6M202.8 117.5h.2M202.8 118.7h-.6M203 117.5l.2 .1M203 118.7h-.2M203.2 117.6l.1 .1M203.2 118.6l-.2 .1M203.3 117.7l.1 .2M203.3 118.5l-.1 .1"/>
<path d="M203.4 117.9v.2M203.4 118.3l-.1 .2M203.4 118.1v.2M226.6 118.1v-.2M226.6 118.3v-.2M226.6 117.9l.1-.2M226.7 118.5l-.1-.2M226.7 117.7l.1-.1M226.8 118.6l-.1-.1M226.8 117.6l.2-.1M227 118.7l-.2-.1M227 117.5h.2"/>
<path d="M227.2 118.7h-.2M227.2 117.5h.6M227.8 117.5h.2M227.8 118.7h-.6M228 117.5l.2 .1M228 118.7h-.2M228.2 117.6l.1 .1M228.2 118.6l-.2 .1M228.3 117.7l.1 .2M228.3 118.5l-.1 .1M228.4 117.9v.2M228.4 118.3l-.1 .2"/>
<path d="M228.4 118.1v.2M228.5 111.7h.1M228.5 111.1h.1M228.6 111.7h-.1M228.6 111.7h.1M228.6 111.1h-.1M228.6 111.1h.1M228.7 111.7h-.1M228.7 111.7h.1M228.7 111.1h-.1M228.7 111.1h.1M228.8 111.7h-.1"/>
<path d="M228.8 111.7h.1M228.8 111.1h-.1M228.8 111.1h.1M228.9 111.7h-.1M228.9 111.7h.2M228.9 111.1h-.1M228.9 111.1h.2M229.1 111.7h-.2M229.1 111.7h.1M229.1 111.1h-.2M229.1 111.1h.1M229.2 111.7h-.1"/>
<path d="M229.2 111.7h.1M229.2 111.1h-.1M229.2 111.1h.1M229.3 111.7h-.1M229.3 111.7h.2M229.3 111.1h-.1M229.3 111.1h.2M229.5 111.7h-.2M229.5 111.7h.1M229.5 111.1h-.2M229.5 111.1h.1M229.6 111.7h-.1"/>
<path d="M229.6 111.7h.1M229.6 111.1h-.1M229.6 111.1h.1M229.7 111.7h-.1M229.7 111.7h.1M229.7 111.1h-.1M229.7 111.1h.1M229.8 111.7h-.1M229.8 111.7h.1M229.8 111.1h-.1M229.8 111.1h.1M229.9 111.7h-.1"/>
<path d="M229.9 111.1h-.1M229.9 111.1v.6M238.8 111.1h.1M238.8 111.7h.1M238.9 111.1h-.1M238.9 111.7h-.1M238.9 111.1h.1M238.9 111.7h.1M239 111.1h-.1M239 111.7h-.1M239 111.1h.1M239 111.7h.1"/>
<path d="M239.1 111.1h-.1M239.1 111.7h-.1M239.1 111.1h.1M239.1 111.7h.1M239.2 111.1h-.1M239.2 111.1h.1M239.2 111.7h-.1M239.2 111.7h.1M239.3 111.1h-.1M239.3 111.1h.1M239.3 111.7h-.1M239.3 111.7h.1"/>
<path d="M239.4 111.1h-.1M239.4 111.7h-.1M239.4 111.1h.1M239.4 111.7h.1M239.5 111.1h-.1M239.5 111.7h-.1M239.5 111.1h1M239.5 111.7h1M240.5 111.7h-1M240.5 111.1h.1M240.5 111.7h.1M240.5 111.1h-1"/>
<path d="M240.6 111.1h-.1M240.6 111.7h-.1M240.6 111.1h.1M240.6 111.7h.1M240.7 111.1h.1M240.7 111.1h-.1M240.7 111.7h.1M240.7 111.7h-.1M240.8 111.1h.1M240.8 111.1h-.1M240.8 111.7h.1M240.8 111.7h-.1"/>
<path d="M240.9 111.1h-.1M240.9 111.7h-.1M240.9 111.1h.1M240.9 111.7h.1M241 111.1h-.1M241 111.7h-.1M241 111.1h.1M241 111.7h.1M241.1 111.1h-.1M241.1 111.7h-.1M241.1 111.1h.1M241.1 111.7h.1"/>
<path d="M241.2 111.1h-.1M241.2 111.7h-.1M244 111.7h.1M244 111.1h.1M244.1 111.7h-.1M244.1 111.7h.1M244.1 111.1h-.1M244.1 111.1h.1M244.2 111.7h-.1M244.2 111.7h.1M244.2 111.1h-.1M244.2 111.1h.1"/>
<path d="M244.3 111.7h-.1M244.3 111.7h.1M244.3 111.1h-.1M244.3 111.1h.1M244.4 111.7h-.1M244.4 111.7h.2M244.4 111.1h-.1M244.4 111.1h.2M244.6 111.7h-.2M244.6 111.7h.1M244.6 111.1h-.2M244.6 111.1h.1"/>
<path d="M244.7 111.7h-.1M244.7 111.7h.1M244.7 111.1h-.1M244.7 111.1h.1M244.8 111.7h-.1M244.8 111.7h.2M244.8 111.1h-.1M244.8 111.1h.2M245 111.7h-.2M245 111.7h.1M245 111.1h-.2M245 111.1h.1"/>
<path d="M245.1 111.7h-.1M245.1 111.7h.1M245.1 111.1h-.1M245.1 111.1h.1M245.2 111.7h-.1M245.2 111.7h.1M245.2 111.1h-.1M245.2 111.1h.1M245.3 111.7h-.1M245.3 111.7h.1M245.3 111.1h-.1M245.3 111.1h.1"/>
<path d="M245.4 111.7h-.1M245.4 111.1h-.1M245.4 111.1v.6M251.6 118.1v-.2M251.6 118.3v-.2M251.6 117.9l.1-.2M251.7 118.5l-.1-.2M251.7 117.7l.1-.1M251.8 118.6l-.1-.1M251.8 117.6l.2-.1M252 118.7l-.2-.1M252 117.5h.2"/>
<path d="M252.2 118.7h-.2M252.2 117.5h.6M252.8 117.5h.2M252.8 118.7h-.6M253 117.5l.2 .1M253 118.7h-.2M253.2 117.6l.1 .1M253.2 118.6l-.2 .1M253.3 117.7l.1 .2M253.3 118.5l-.1 .1M253.4 117.9v.2M253.4 118.3l-.1 .2"/>
<path d="M253.4 118.1v.2M275.5 111.1v.1M275.5 111.2v.1M275.5 111.3v.1M275.5 111.4v.1M275.5 111.5v.1M275.5 111.6v.1M275.5 111.7v.1M275.5 111.8v.1M275.5 111.9v.1M275.5 112v.2M275.5 112.2v.1"/>
<path d="M275.5 111.1h-210.5M275.5 112.3v9.3M275.5 112v.1M275.5 112.1v.1M275.5 111.7v-.6M275.5 112.3v-.1M275.5 112.2v-.1M275.5 112.1v-.1M275.5 112v-.1M275.5 111.9v-.1M275.5 111.8v-.1M65 121.6v-9.3"/>
<path d="M275.5 121.6h-210.5M275.5 121.6v-9.3"/>
</g>
<g fill="none" stroke="#000" stroke-width=".3" stroke-dasharray="1.1 .4" stroke-linecap="butt">
<path d="M93.6 64.1h4.4M93.6 75.1h4.4M95.8 66.3v-4.4M95.8 77.3v-4.4M97.8 79.6h4.4M98.8 79.6h4.4M109.1 75.1h4.4M109.1 64.1h4.4M111.3 77.3v-4.4M111.3 66.3v-4.4M197.8 79.6h4.4M198.8 79.6h4.4"/>
<path d="M100 81.8v-4.4M101 81.8v-4.4M200 81.8v-4.4M201 81.8v-4.4"/>
</g>
<g font-size="5">
<text x="282" y="243.3">PSH24-011.07</text>
<text x="282" y="253.3">Деталь 2105×451×105</text>
</g>
<text font-size="4" x="232" y="278">ООО «Европит»</text>
<g font-size="3.5">
<text x="165.8" y="26.9">2105</text>
<text x="49.9" y="65.9" transform="rotate(-90 49.9 65.9)">451</text>
<text x="111" y="69.7">8×Ø13.4</text>
<text x="53.9" y="119.7" transform="rotate(-90 53.9 119.7)">105</text>
<text x="245.3" y="158.6">Вид изометрический (1:20)</text>
<text x="25" y="234.9">Технические требования:</text>
</g>
<g font-size="3.2">
<text x="25" y="224.8">Отверстия: Ø24 — 2 шт.; Ø18 — 6 шт.; Ø13.4 — 8 шт.; Ø12 — 18 шт.</text>
<text x="280" y="264.8">Ст3сп5, ГОСТ 380-2005</text>
<text x="371" y="264.8">63.40 кг</text>
<text x="394" y="264.8">1:10</text>
<text x="357" y="290.8">1</text>
<text x="387" y="290.8">1</text>
</g>
<g font-size="3">
<text x="290.3" y="54.9" transform="rotate(-90 290.3 54.9)">241</text>
<text x="290.3" y="72.5" transform="rotate(-90 290.3 72.5)">110</text>
<text x="290.3" y="83" transform="rotate(-90 290.3 83)">100</text>
<text x="77.5" y="99.9">308</text>
<text x="100.7" y="99.9">155</text>
<text x="152.8" y="99.9">887</text>
<text x="234.9" y="99.9">755</text>
<text x="25" y="240.8">1. Общие требования — по ГОСТ 2.312-72.</text>
<text x="25" y="245.8">2. Неуказанные предельные отклонения размеров — по ГОСТ 25058-2016.</text>
<text x="25" y="250.8">3. Неуказанная шероховатость — Ra 12,5 (ГОСТ 2789-2015).</text>
<text x="25" y="255.8">4. Снятие заусенцев и острых кромок.</text>
</g>
<g font-size="2.5">
<text x="231" y="245.1">01</text>
<text x="245" y="245.1">Первый выпуск</text>
<text x="279.5" y="270.2">Разраб.</text>
<text x="279.5" y="275.1">Пров.</text>
<text x="279.5" y="280.1">Т. контр.</text>
<text x="232" y="283.6">г. Москва</text>
<text x="279.5" y="285.1">Н. контр.</text>
<text x="357" y="286.6">Лист</text>
<text x="387" y="286.6">Листов</text>
<text x="232" y="288.7">Разраб. — отдел КД</text>
<text x="279.5" y="290.1">Утв.</text>
</g>
<g font-size="2.1">
<text x="231" y="240">Изм.</text>
<text x="238" y="240">Лист</text>
<text x="245" y="240">№ докум.</text>
<text x="265" y="240">Подп.</text>
<text x="272" y="240">Дата</text>
<text x="280" y="259.3">Материал</text>
<text x="356" y="259.3">Лит.</text>
<text x="371" y="259.3">Масса</text>
<text x="394" y="259.4">Масштаб</text>
</g>
</svg>
